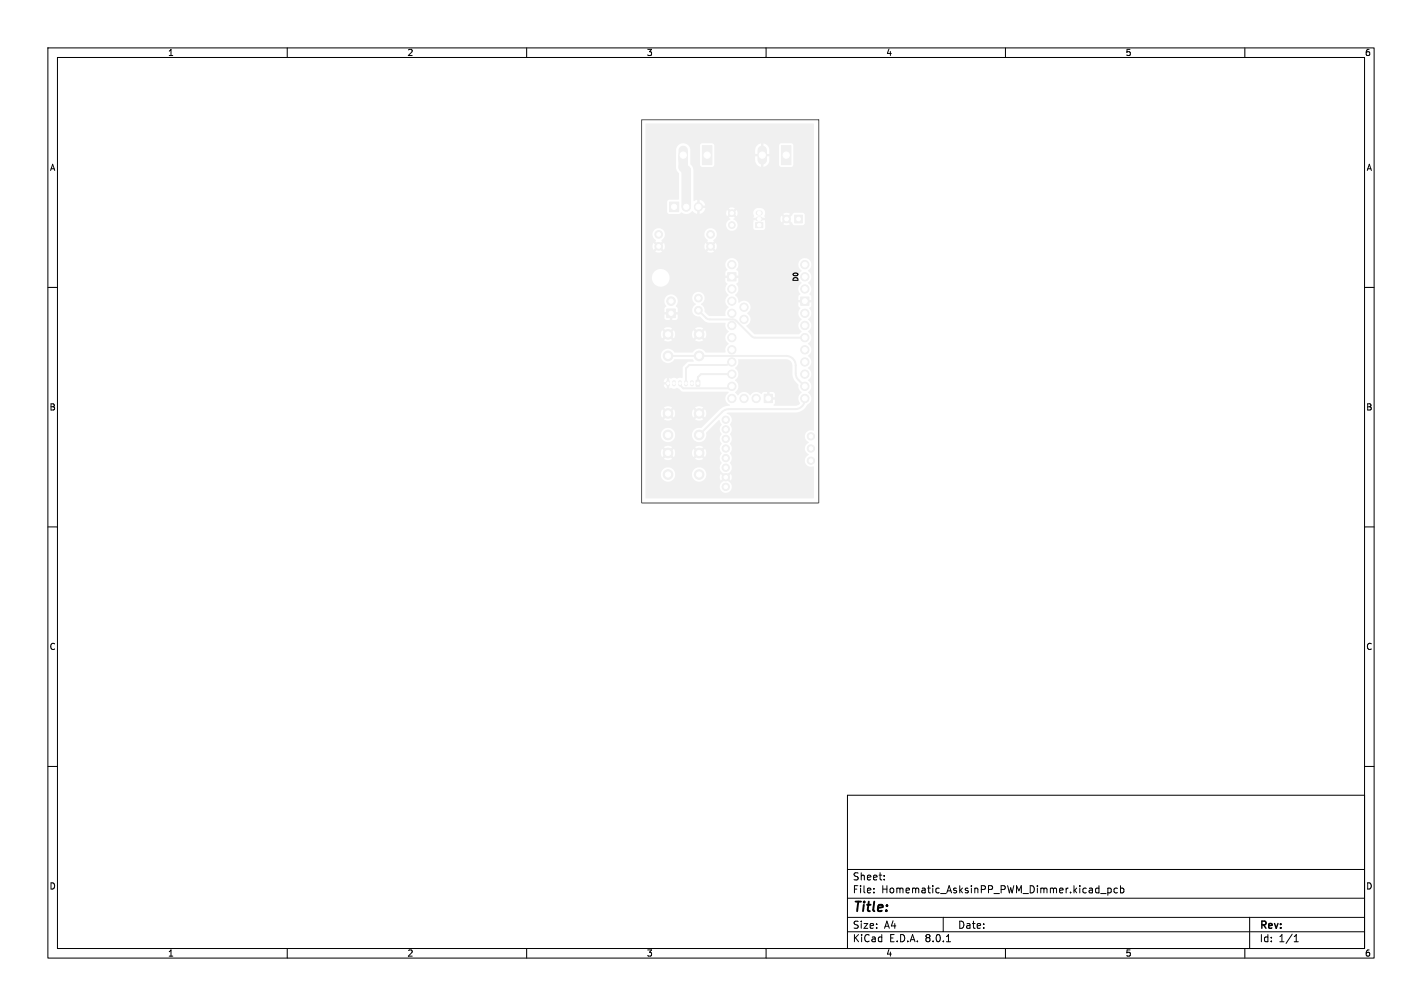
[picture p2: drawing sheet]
<svg xmlns="http://www.w3.org/2000/svg" width="297mm" height="210mm" viewBox="0 0 297 210" stroke-linecap="round" stroke-linejoin="round" font-family="sans-serif">
<g fill="#f0f0f0" stroke="#f0f0f0" stroke-width=".21">
<path d="M146.7 30.4h2v4h-2z"/>
<path d="M139.3 64.5h1.8v1.8h-1.8z"/>
<path d="M166 44.9h1.6v1.6h-1.6z"/>
<path d="M163.2 30.4h2v4h-2z"/>
<path d="M157.8 46.5h1.5v1h-1.5z"/>
<path d="M139.8 42.2h1.9v2h-1.9z"/>
<path d="M167.2 62h1.8v1.7h-1.8z"/>
<path d="M152 56.9h1.7v1.7h-1.7z"/>
<path d="M159.6 82.3h1.7v1.7h-1.7z"/>
<path d="M145.4 79.4h.6l.2 .1v1l-.2 .1-.6-.1z"/>
<circle cx="151.6" cy="87.6" r=".76"/>
<circle cx="151.6" cy="89.6" r=".76"/>
<circle cx="151.6" cy="91.6" r=".76"/>
<circle cx="151.6" cy="93.6" r=".76"/>
<circle cx="151.6" cy="95.6" r=".76"/>
<circle cx="151.6" cy="97.6" r=".76"/>
<circle cx="151.6" cy="99.6" r=".76"/>
<circle cx="151.6" cy="101.6" r=".76"/>
<circle cx="169.4" cy="91.1" r=".76"/>
<circle cx="169.4" cy="93.6" r=".76"/>
<circle cx="169.4" cy="96.2" r=".76"/>
<circle cx="146" cy="94.6" r="1"/>
<circle cx="139.5" cy="94.6" r="1"/>
<circle cx="146" cy="99.1" r="1"/>
<circle cx="139.5" cy="99.1" r="1"/>
<circle cx="152.9" cy="47" r=".7"/>
<circle cx="152.9" cy="44.5" r=".7"/>
<circle cx="140.2" cy="62.9" r=".9"/>
<circle cx="164.3" cy="45.7" r=".8"/>
<circle cx="146" cy="86.3" r="1"/>
<circle cx="139.5" cy="86.3" r="1"/>
<circle cx="146" cy="90.8" r="1"/>
<circle cx="139.5" cy="90.8" r="1"/>
<circle cx="146" cy="69.8" r="1"/>
<circle cx="139.5" cy="69.8" r="1"/>
<circle cx="146" cy="74.3" r="1"/>
<circle cx="139.5" cy="74.3" r="1"/>
<circle cx="137.6" cy="48.9" r=".8"/>
<circle cx="137.6" cy="51.4" r=".8"/>
<circle cx="145.9" cy="64.8" r=".8"/>
<circle cx="145.9" cy="62.2" r=".8"/>
<circle cx="152.9" cy="73" r=".86"/>
<circle cx="152.9" cy="70.5" r=".86"/>
<circle cx="152.9" cy="67.9" r=".86"/>
<circle cx="152.9" cy="65.4" r=".86"/>
<circle cx="155.4" cy="66.7" r=".86"/>
<circle cx="155.4" cy="64.1" r=".86"/>
<circle cx="157.9" cy="83.2" r=".86"/>
<circle cx="155.4" cy="83.2" r=".86"/>
<circle cx="168.1" cy="57.8" r=".86"/>
<circle cx="168.1" cy="55.2" r=".86"/>
<circle cx="168.1" cy="65.4" r=".86"/>
<circle cx="168.1" cy="67.9" r=".86"/>
<circle cx="168.1" cy="70.5" r=".86"/>
<circle cx="168.1" cy="73" r=".86"/>
<circle cx="168.1" cy="75.6" r=".86"/>
<circle cx="168.1" cy="78.1" r=".86"/>
<circle cx="168.1" cy="80.6" r=".86"/>
<circle cx="168.1" cy="83.2" r=".86"/>
<circle cx="152.9" cy="83.2" r=".86"/>
<circle cx="152.9" cy="80.6" r=".86"/>
<circle cx="152.9" cy="78.1" r=".86"/>
<circle cx="152.9" cy="75.6" r=".86"/>
<circle cx="152.9" cy="55.2" r=".86"/>
<circle cx="168.1" cy="60.3" r=".86"/>
<circle cx="152.9" cy="60.3" r=".86"/>
<circle cx="152.9" cy="62.9" r=".86"/>
<circle cx="148.4" cy="48.9" r=".8"/>
<circle cx="148.4" cy="51.4" r=".8"/>
</g>
<path d="M142.7 31.4v3.5l.6 .7v7.6M159.2 31.4v2" fill="none" stroke="#f0f0f0" stroke-width="2"/>
<path d="M158.3 45.7h.5M158.3 44.5h.5" fill="none" stroke="#f0f0f0" stroke-width="1.1"/>
<path d="M143.3 43.1v.1M145.9 43.1v.1" fill="none" stroke="#f0f0f0" stroke-width="1.9"/>
<path d="M139.5 79.8v.5M140.8 79.8v.5M142 79.8v.5M143.3 79.8v.5M144.5 79.8v.5" fill="none" stroke="#f0f0f0" stroke-width=".8"/>
<path d="M139.5 74.3h24.7a2 2 0 0 1 2 2v1.8l.2 .7 1.7 1.8M145.9 64.8l1.6 1.6 .4 .2 5.6 .2 3.5 3.4 .4 .3h10.7M152.9 75.6l-.7 .4-.6 .2h-7.6l-.7 .7v3.1M152.9 78.1h-6.5l-.6 .6v1.3M142 80v.4l.7 .7h9.7l.5-.5M168.1 83.2a2.02 2.02 0 0 1-2 2.2l-14.4 .1-.9 .5-4.8 4.8" fill="none" stroke="#f0f0f0" stroke-width=".4"/>
<g fill="#f0f0f0">
<path d="M154.2 75h9.9a1.3 1.3 0 0 1 1.4 1.3v1.6a3.1 3.1 0 0 0 1.3 2.4v.1a1.75 1.75 0 0 0 .6 1.6 1.55 1.55 0 0 0-.3 2.3l-.8 .4h-4.7v-.2l.2-.3v-.8h-.9v-.5h.9l-.1-.9-1-.2v.9h-.5v-.9l-.8 .1-.4 .4a1.59 1.59 0 0 0-2.4 .2 1.51 1.51 0 0 0-2.5 0l-.6-.6a1.49 1.49 0 0 0 0-2.5 1.49 1.49 0 0 0 0-2.6 1.75 1.75 0 0 0 .7-1.8z"/>
<path d="M134.9 25.8h35.1v8.6h-4.3v-4l-.4-.5h-2.1l-.4 .3-.1 3.3h-2v-.9h-.9v-.5h.9v-1.1a1.48 1.48 0 0 0-1.2-1.1v1.9h-.5l-.1-1.9a1.49 1.49 0 0 0-1.2 1.4v.8h.9v.5h-.9l.1 1.1 .3 .7h-8.9l-.1-4.2-.4-.3h-2.1l-.4 .5v4.1l.4 .4h2.1l.3-.2 .2-.3h8.9l.9 .4v-1.8h.5l.1 1.8a1.49 1.49 0 0 0 1.1-1.3h2v1l.5 .4h2.1l.4-.5h4.3v12.2h-1.9v-1.8l-.4-.4-2 .1-1 1.2-.4-.4 .7-.7-.3-.1-.6-.1-.5 .2 .6 .7-.3 .4-.7-.7a1.28 1.28 0 0 0 0 1.4l.7-.6 .3 .3-.6 .7 .5 .2 .6-.1 .3-.1-.7-.7 .4-.3 1.2 1.2h1.8l.4-.4h1.9v1h-10.2v-1.6h-.9v-.5h.9l-.1-.5a1.02 1.02 0 0 0-.8-1.6l-5.4 .1-.8-.2-.4 .1h-5.9v-.5h.9v-.1a1.44 1.44 0 0 0-1.2-1.1v1h-.5v-1l-.6 .3-.2-.2v-6.4l-.2-.6-.4-.5v-3.3a1.5 1.5 0 0 0-1.6-1.1 1.5 1.5 0 0 0-1.4 1.4v3.7l.2 .7 .4 .5v5.4l-.1 .1h-1.9l-.3 .1-.2 .3v2.1l.4 .5 2.3-.1a.42 .42 0 0 1 .4-.3 .42 .42 0 0 1 .4 .3h.2a1.91 1.91 0 0 0 1.7-.5l.4 .4 .5 .2v-1h.5v1a1.43 1.43 0 0 0 1.2-1.3h5l.6 .7 .6-.6h4.5l-.4 .3-.3 .7h-3.2l-.2-.7-.7 .7a.35 .35 0 0 0-.3-.4 .35 .35 0 0 0-.4 .4l-.7-.7-.1 .7 .1 .6 .7-.6a.38 .38 0 0 0 .4 .3 .38 .38 0 0 0 .4-.3l.6 .6 .2-.6h3.2l.2 .6-.1 .4h.9v.5h-.9l-.1 1h-3.2a1.65 1.65 0 0 0-.9-1.3l.3-.2-.6-.7-.7 .7 .3 .3a1.21 1.21 0 0 0-.8 1.4 1.21 1.21 0 0 0 1.3 1 1.21 1.21 0 0 0 1.1-1.2h3.2l.1 .8 .4 .2h1.6l.4-.4h10.2v1.3h-20.3v-.2a1.31 1.31 0 0 0-1.4-1.1 1.31 1.31 0 0 0-1.2 1.3h-8.2v-.2a1.33 1.33 0 0 0-2.2-.8 1.33 1.33 0 0 0 .3 2.3l-.1 .2 .6 .6-.3 .4-.7-.7-.2 .7 .2 .8 .7-.7 .3 .3-.6 .7a1.28 1.28 0 0 0 1.4 0l-.7-.7 .4-.3 .7 .7 .2-.5-.1-.7-.1-.3-.7 .7-.4-.4 .7-.6-.1-.3 .5-.5 .2-.7h8.2a1.62 1.62 0 0 0 .7 1.3l-.1 .2 .7 .6-.4 .4-.7-.7-.2 .7 .2 .8 .7-.7 .4 .3-.7 .7a1.28 1.28 0 0 0 1.4 0l-.6-.7 .3-.3 .7 .7 .2-.5-.1-.7-.1-.3-.7 .7-.3-.4 .6-.6-.1-.3 .5-.5 .2-.7h20.3v34.3h-.5a1.64 1.64 0 0 0-.7-1.3 1.49 1.49 0 0 0 0-2.5 1.49 1.49 0 0 0 0-2.6 1.49 1.49 0 0 0 0-2.5 1.49 1.49 0 0 0 0-2.5 1.49 1.49 0 0 0 0-2.6 1.49 1.49 0 0 0 0-2.5 1.59 1.59 0 0 0 .2-2.4l.4-.3 .1-.9h-1v-.5h1l-.1-.8-.4-.4a1.63 1.63 0 0 0-.2-2.4 1.44 1.44 0 0 0 0-2.5 1.4 1.4 0 0 0 .4-2.1 1.4 1.4 0 0 0-2.2 0 1.4 1.4 0 0 0 .4 2.1 1.49 1.49 0 0 0 0 2.5 1.59 1.59 0 0 0-.2 2.5l-.4 .3-.1 .8h1v.5h-1l.1 .9 .4 .3a1.63 1.63 0 0 0 .2 2.4 1.44 1.44 0 0 0 0 2.5l-.5 .6h-9.2l-1.8-1.7v-.2a1.42 1.42 0 0 0 .2-2.5 1.44 1.44 0 0 0 .4-2.1 1.44 1.44 0 0 0-2.2-.1l-.1-.1a1.96 1.96 0 0 0-.7-1.6 1.52 1.52 0 0 0 .3-2.3l.4-.3v-.9h-.9v-.5h.9v-.8l-.4-.3a1.41 1.41 0 0 0 .1-2.1 1.41 1.41 0 0 0-2 0 1.41 1.41 0 0 0 0 2l-.3 .4-.1 .8h.9v.5l-12.5 .1a1.85 1.85 0 0 0-2.6-1.8 1.85 1.85 0 0 0-.5 3.1 1.85 1.85 0 0 0 3-1l.1-.3h11.6l.1 .8 .3 .4a1.46 1.46 0 0 0 .3 2.3 1.49 1.49 0 0 0 0 2.5 1.8 1.8 0 0 0-.7 1.9h-3.4l-.9-.9a1.54 1.54 0 0 0-.8-1.6 1.32 1.32 0 0 0 .7-1.7 1.32 1.32 0 0 0-1.7-.7 1.32 1.32 0 0 0-.7 1.8h-3.1l-.1-.3a1.42 1.42 0 0 0-2-1 1.42 1.42 0 0 0-.3 2.3l-.4 .5v.8h1v.5h-1v.8l.3 .3h.8v-1h.5v1h.7l.4-.3 .1-.8h-1.1v-.5h1.1v-.8l-.5-.5 .5-1h3.1l.6 .6a1.37 1.37 0 0 0-.7 1.7 1.37 1.37 0 0 0 1.6 .9l.9 .9 .5 .3 3.8 .1 .1 .3a1.96 1.96 0 0 0 .7 1.6l-.5 .5h-4.2l-.3-.9-.7 .7-.3-.3 .6-.8a1.49 1.49 0 0 0-1.6 .1l.7 .7-.4 .3-.7-.7-.3 .9h-3.5l-.3-.9-.7 .7-.3-.3 .6-.8a1.49 1.49 0 0 0-1.6 .1l.7 .7-.4 .3-.7-.7-.2 .4-.1 .7 .3 .7 .7-.7 .4 .3-.7 .7a1.48 1.48 0 0 0 1.7 0l-.7-.7 .3-.3 .7 .7 .3-.9h3.5l.3 .9 .7-.7 .4 .3-.7 .8a1.49 1.49 0 0 0 1.7-.1l-.7-.7 .3-.3 .7 .7 .3-.9h4.2a1.59 1.59 0 0 0 .5 2 1.62 1.62 0 0 0-.7 1.8h-4.1a1.62 1.62 0 0 0-2.8 0h-3.7a1.53 1.53 0 0 0-2.4-.4 1.53 1.53 0 0 0 .1 2.4 1.53 1.53 0 0 0 2.3-.6h3.7l.3 .4-.1 .1-1.2 .1-.9 .8-.1 .4v2.1h-.7a.84 .84 0 0 1-1 0h-.4a.47 .47 0 0 1-.7 0l-.9 .2-.3 .6 .7 .1v-.9h.5l-.1 1a.25 .25 0 0 0-.4 0 .25 .25 0 0 0 .2 .4h-.9a.89 .89 0 0 0 .7 .8v-.8h.3l.2-.2v1a.68 .68 0 0 1 .9 .1l.3-.1a.5 .5 0 0 1 .8 0l.8 .7h9.4l.2 .1a1.48 1.48 0 0 0-.7 1.4 1.48 1.48 0 0 0 1 1.3l-.2 .1a2.69 2.69 0 0 0-2 .8l-.8 .8h-2l-.3-.9-.7 .7-.3-.3 .6-.8a1.49 1.49 0 0 0-1.6 .1l.7 .7-.4 .3-.7-.7-.3 .9h-3.5l-.3-.9-.7 .7-.3-.3 .6-.8a1.49 1.49 0 0 0-1.6 .1l.7 .7-.4 .3-.7-.7-.2 .4-.1 .8 .3 .6 .7-.7 .4 .3-.7 .7a1.48 1.48 0 0 0 1.7 0l-.7-.7 .3-.3 .7 .7 .3-.9h3.5l.3 .9 .7-.7 .4 .3-.7 .8a1.49 1.49 0 0 0 1.7-.1l-.7-.7 .3-.3 .7 .7 .3-.9h2l-3 3a1.53 1.53 0 0 0-2 1.5h-3.5v-.2a1.51 1.51 0 0 0-2.4-1 1.51 1.51 0 0 0 .2 2.5 1.51 1.51 0 0 0 2.2-1.3h3.5v.2a1.53 1.53 0 0 0 1.9 1.3 1.53 1.53 0 0 0 1.1-2l2.7-2.6 .5 1a1.38 1.38 0 0 0 0 2 1.38 1.38 0 0 0 0 2 1.3 1.3 0 0 0 0 1.9h-3.2l-.3-.9-.7 .7-.3-.4 .7-.7a1.49 1.49 0 0 0-1.7 0l.7 .7-.4 .4-.7-.7-.3 .9h-3.5l-.3-.9-.7 .7-.3-.4 .6-.7a1.49 1.49 0 0 0-1.6 0l.7 .7-.4 .4-.7-.7-.2 .4-.1 .7 .3 .6 .7-.7 .4 .4-.7 .7a1.48 1.48 0 0 0 1.7 0l-.7-.7 .3-.4 .7 .7 .3-.8h3.5l.3 .8 .7-.7 .4 .4-.7 .7a1.49 1.49 0 0 0 1.7 0l-.7-.7 .3-.4 .7 .7 .3-.8 3.2 .1a1.38 1.38 0 0 0 0 2 1.29 1.29 0 0 0 .4 2.1l.5 .4-.4 .4-.7-.7v.2h-3a1.51 1.51 0 0 0-1.5-1.5 1.51 1.51 0 0 0-1.5 1.5h-3.5v-.3a1.51 1.51 0 0 0-2.4-1 1.51 1.51 0 0 0 .2 2.6 1.51 1.51 0 0 0 2.2-1.3h3.5v.1a1.5 1.5 0 0 0 1.6 1.4 1.5 1.5 0 0 0 1.4-1.5h3l-.2 .5 .2 .7 .7-.6 .4 .3-.5 .5a1.27 1.27 0 0 0-.5 1.9 1.27 1.27 0 0 0 2 0 1.27 1.27 0 0 0-.6-2l-.4-.4 .4-.3 .6 .6 .3-.7-.3-.7-.6 .7-.4-.4 .4-.4a1.33 1.33 0 0 0 .4-2.2l.2-.2a1.38 1.38 0 0 0-.2-1.8l.2-.2a1.38 1.38 0 0 0-.2-1.8l.2-.2a1.38 1.38 0 0 0-.2-1.8 1.38 1.38 0 0 0 0-2 1.33 1.33 0 0 0-.6-2.3l.1-.1 .4-.1h14.1a2.89 2.89 0 0 0 2.2-1.7l.6-.4 .3-.8h.5v6.6l-.1 .1a1.31 1.31 0 0 0-1.7 .8 1.31 1.31 0 0 0 .7 1.7 1.38 1.38 0 0 0-.8 1.2 1.38 1.38 0 0 0 .8 1.3 1.35 1.35 0 0 0-.7 1.8 1.35 1.35 0 0 0 1.8 .7v6.5l-.1 .1h-35.1z"/>
</g>
<g fill="#fff" stroke="#fff" stroke-width=".21">
<circle cx="151.6" cy="87.6" r=".38"/>
<circle cx="151.6" cy="89.6" r=".38"/>
<circle cx="151.6" cy="91.6" r=".38"/>
<circle cx="151.6" cy="93.6" r=".38"/>
<circle cx="151.6" cy="95.6" r=".38"/>
<circle cx="151.6" cy="97.6" r=".38"/>
<circle cx="151.6" cy="99.6" r=".38"/>
<circle cx="151.6" cy="101.6" r=".38"/>
<circle cx="169.4" cy="91.1" r=".38"/>
<circle cx="169.4" cy="93.6" r=".38"/>
<circle cx="169.4" cy="96.2" r=".38"/>
<circle cx="146" cy="94.6" r=".55"/>
<circle cx="139.5" cy="94.6" r=".55"/>
<circle cx="146" cy="99.1" r=".55"/>
<circle cx="139.5" cy="99.1" r=".55"/>
<circle cx="152.9" cy="47" r=".35"/>
<circle cx="152.9" cy="44.5" r=".35"/>
<circle cx="147.7" cy="32.4" r=".66"/>
<circle cx="142.7" cy="32.4" r=".66"/>
<circle cx="140.2" cy="65.4" r=".45"/>
<circle cx="140.2" cy="62.9" r=".45"/>
<circle cx="166.8" cy="45.7" r=".4"/>
<circle cx="164.3" cy="45.7" r=".4"/>
<circle cx="146" cy="86.3" r=".55"/>
<circle cx="139.5" cy="86.3" r=".55"/>
<circle cx="146" cy="90.8" r=".55"/>
<circle cx="139.5" cy="90.8" r=".55"/>
<circle cx="164.2" cy="32.4" r=".66"/>
<circle cx="159.2" cy="32.4" r=".66"/>
<circle cx="146" cy="69.8" r=".55"/>
<circle cx="139.5" cy="69.8" r=".55"/>
<circle cx="146" cy="74.3" r=".55"/>
<circle cx="139.5" cy="74.3" r=".55"/>
<circle cx="137.6" cy="48.9" r=".4"/>
<circle cx="137.6" cy="51.4" r=".4"/>
<circle cx="158.6" cy="47" r=".37"/>
<circle cx="158.6" cy="45.7" r=".37"/>
<circle cx="158.6" cy="44.5" r=".37"/>
<circle cx="145.9" cy="64.8" r=".4"/>
<circle cx="145.9" cy="62.2" r=".4"/>
<circle cx="140.8" cy="43.2" r=".55"/>
<circle cx="143.3" cy="43.2" r=".55"/>
<circle cx="145.9" cy="43.2" r=".55"/>
<circle cx="152.9" cy="73" r=".51"/>
<circle cx="152.9" cy="70.5" r=".51"/>
<circle cx="152.9" cy="67.9" r=".51"/>
<circle cx="152.9" cy="65.4" r=".51"/>
<circle cx="155.4" cy="66.7" r=".51"/>
<circle cx="155.4" cy="64.1" r=".51"/>
<circle cx="157.9" cy="83.2" r=".51"/>
<circle cx="155.4" cy="83.2" r=".51"/>
<circle cx="168.1" cy="57.8" r=".51"/>
<circle cx="168.1" cy="55.2" r=".51"/>
<circle cx="168.1" cy="65.4" r=".51"/>
<circle cx="168.1" cy="67.9" r=".51"/>
<circle cx="168.1" cy="70.5" r=".51"/>
<circle cx="168.1" cy="73" r=".51"/>
<circle cx="168.1" cy="75.6" r=".51"/>
<circle cx="168.1" cy="78.1" r=".51"/>
<circle cx="168.1" cy="80.6" r=".51"/>
<circle cx="168.1" cy="83.2" r=".51"/>
<circle cx="152.9" cy="83.2" r=".51"/>
<circle cx="152.9" cy="80.6" r=".51"/>
<circle cx="152.9" cy="78.1" r=".51"/>
<circle cx="152.9" cy="75.6" r=".51"/>
<circle cx="168.1" cy="62.9" r=".51"/>
<circle cx="152.9" cy="57.8" r=".51"/>
<circle cx="160.5" cy="83.2" r=".51"/>
<circle cx="152.9" cy="55.2" r=".51"/>
<circle cx="168.1" cy="60.3" r=".51"/>
<circle cx="152.9" cy="60.3" r=".51"/>
<circle cx="152.9" cy="62.9" r=".51"/>
<circle cx="145.8" cy="80" r=".25"/>
<circle cx="144.5" cy="80" r=".25"/>
<circle cx="143.3" cy="80" r=".25"/>
<circle cx="142" cy="80" r=".25"/>
<circle cx="140.8" cy="80" r=".25"/>
<circle cx="139.5" cy="80" r=".25"/>
<circle cx="148.4" cy="48.9" r=".4"/>
<circle cx="148.4" cy="51.4" r=".4"/>
<circle cx="138" cy="58" r="1.6"/>
</g>
<g fill="none" stroke="#000" stroke-width=".21">
<path d="M10 10h277v190h-277zM12 12h273v186h-273zM60 10v2M110 10v2M160 10v2M210 10v2M260 10v2M10 60h2M285 60h2M10 110h2M285 110h2M10 160h2"/>
<path d="M285 160h2M177 166h108v32h-108zM60 198v2M110 198v2M160 198v2M177 194.5h108M177 191.5h108M177 187.5h108M177 181.5h108M182.5 186.3v.1M182.5 185.5v.1M184.7 183.6v.1"/>
<path d="M184.7 182.8v.1M197 191.5v3M197.7 196.6h.8M210 198v2M229.9 186.5h1.1M231.4 185.4v1.5M231.4 185.5l.4-.1 .3 .3-.1 .6h-.6M233.4 185.5l-.4-.1-.3 .3 .1 .6h.6M234 185.5l.5-.1 .2 .3-.1 .6h-.6M234 184.9v1.5M260 198v2M261 191.5v6.5"/>
<path d="M270.3 196.6h.9M270.3 195.5l.4-.4v1.5"/>
</g>
<path d="M134 25h37v80h-37z" fill="none" stroke="#575757" stroke-width=".21"/>
<text font-size="2.8" x="178" y="190.9">Title:</text>
<g font-size="2.1">
<text x="178" y="184">Sheet:</text>
<text x="178" y="186.7">File:</text>
<text x="184.1" y="186.7">Homematic_AsksinPP_PWM_Dimmer.kicad_pcb</text>
<text x="178" y="196.9">KiCad</text>
<text x="178" y="194.1">Size:</text>
<text x="184.7" y="194.1">A4</text>
<text x="185.7" y="196.9">E.D.A.</text>
<text x="193.3" y="196.9">8.0.1</text>
<text x="200" y="194.1">Date:</text>
<text x="263" y="194.3">Rev:</text>
<text x="263" y="196.9">Id:</text>
<text x="267.1" y="196.9">1/1</text>
</g>
<g font-size="1.8">
<text x="35" y="11.9">1</text>
<text x="85" y="11.9">2</text>
<text x="135" y="11.9">3</text>
<text x="185" y="11.9">4</text>
<text x="235" y="11.9">5</text>
<text x="285" y="11.9">6</text>
<text x="10.3" y="35.9">A</text>
<text x="285.4" y="35.9">A</text>
<text x="10.3" y="85.9">B</text>
<text x="285.3" y="85.9">B</text>
<text x="10.3" y="135.9">C</text>
<text x="285.3" y="135.9">C</text>
<text x="10.3" y="185.9">D</text>
<text x="285.3" y="185.9">D</text>
<text x="35" y="199.9">1</text>
<text x="85" y="199.9">2</text>
<text x="135" y="199.9">3</text>
<text x="185" y="199.9">4</text>
<text x="235" y="199.9">5</text>
<text x="285" y="199.9">6</text>
</g>
<text font-size="1.4" x="166.9" y="58.9" transform="rotate(-90 166.9 58.9)">D0</text>
</svg>
